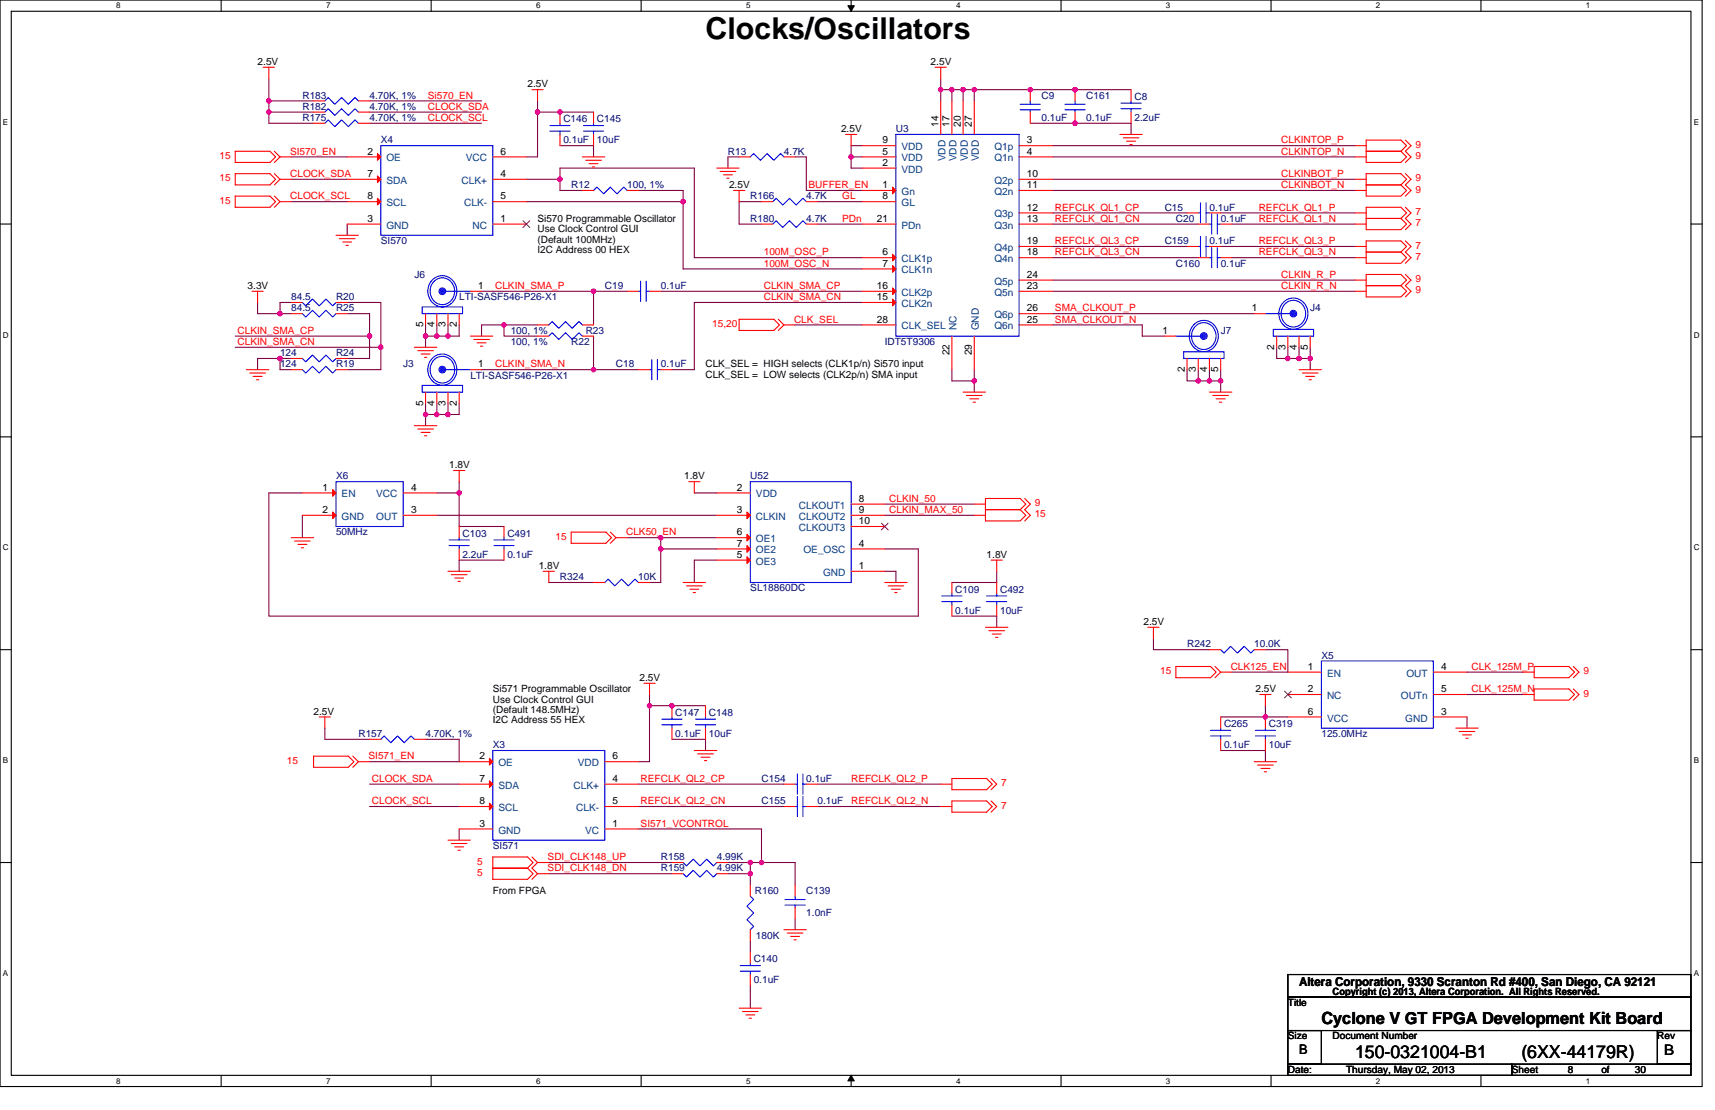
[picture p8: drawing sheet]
<svg xmlns="http://www.w3.org/2000/svg" width="432mm" height="279mm" viewBox="0 0 432 279" stroke-linecap="round" stroke-linejoin="round" font-family="sans-serif">
<path d="M0 0h428.6v273.5h-428.6zM2.8 2.8h422.9v267.9h-422.9z" fill="none" stroke="#000" stroke-width=".28"/>
<g fill="#fff">
<path d="M29.3 .3h1.1v2.3h-1.1z"/>
<path d="M29.3 271h1.1v2.2h-1.1z"/>
</g>
<path d="M55.7 0v2.8M55.7 270.7v2.8" fill="none" stroke="#000" stroke-width=".28"/>
<g fill="#fff">
<path d="M82.1 .3h1.1v2.3h-1.1z"/>
<path d="M82.1 271h1.1v2.2h-1.1z"/>
</g>
<path d="M108.6 0v2.8M108.6 270.7v2.8" fill="none" stroke="#000" stroke-width=".28"/>
<g fill="#fff">
<path d="M135 .3h1.1v2.3h-1.1z"/>
<path d="M135 271h1.1v2.2h-1.1z"/>
</g>
<path d="M161.4 0v2.8M161.4 270.7v2.8" fill="none" stroke="#000" stroke-width=".28"/>
<g fill="#fff">
<path d="M187.8 .3h1.2v2.3h-1.2z"/>
<path d="M187.8 271h1.2v2.2h-1.2z"/>
</g>
<path d="M214.3 0v2.8M214.3 270.7v2.8" fill="none" stroke="#000" stroke-width=".28"/>
<path d="M213.5 1.4h1.6l-.8 1.4zM214.3 270.7l.8 1.4h-1.6z" fill="#000" stroke="#000" stroke-width=".25"/>
<g fill="#fff">
<path d="M240.7 .3h1.1v2.3h-1.1z"/>
<path d="M240.7 271h1.1v2.2h-1.1z"/>
</g>
<path d="M267.1 0v2.8M267.1 270.7v2.8" fill="none" stroke="#000" stroke-width=".28"/>
<g fill="#fff">
<path d="M293.6 .3h1.1v2.3h-1.1z"/>
<path d="M293.6 271h1.1v2.2h-1.1z"/>
</g>
<path d="M320 0v2.8M320 270.7v2.8" fill="none" stroke="#000" stroke-width=".28"/>
<g fill="#fff">
<path d="M346.4 .3h1.2v2.3h-1.2z"/>
<path d="M346.4 271h1.2v2.2h-1.2z"/>
</g>
<path d="M372.9 0v2.8M372.9 270.7v2.8" fill="none" stroke="#000" stroke-width=".28"/>
<g fill="#fff">
<path d="M399.3 .3h1.1v2.3h-1.1z"/>
<path d="M399.3 271h1.1v2.2h-1.1z"/>
<path d="M.7 29.6h1.4v2.3h-1.4z"/>
<path d="M426.5 29.6h1.3v2.3h-1.3z"/>
<path d="M.7 83.2h1.5v2.2h-1.5z"/>
<path d="M426.5 83.2h1.4v2.2h-1.4z"/>
</g>
<path d="M0 56.4h2.8M425.7 56.4h2.9" fill="none" stroke="#000" stroke-width=".28"/>
<g fill="#fff">
<path d="M.7 136.7h1.5v2.3h-1.5z"/>
<path d="M426.5 136.7h1.4v2.3h-1.4z"/>
</g>
<path d="M0 110h2.8M425.7 110h2.9" fill="none" stroke="#000" stroke-width=".28"/>
<g fill="#fff">
<path d="M.7 190.3h1.4v2.3h-1.4z"/>
<path d="M426.5 190.3h1.3v2.3h-1.3z"/>
</g>
<path d="M0 163.5h2.8M425.7 163.5h2.9" fill="none" stroke="#000" stroke-width=".28"/>
<g fill="#fff">
<path d="M.7 243.9h1.4v2.2h-1.4z"/>
<path d="M426.4 243.9h1.4v2.2h-1.4z"/>
</g>
<path d="M0 217.1h2.8M425.7 217.1h2.9M324.3 245.3h101.4v5.7h-101.4zM324.3 251h101.4v8.4h-101.4zM324.3 259.4h8.4v8.5h-8.4zM417.3 259.4h8.4v8.5h-8.4zM324.3 267.9h56.3v2.8h-56.3zM380.6 267.9h45.1v2.8h-45.1z" fill="none" stroke="#000" stroke-width=".28"/>
<g fill="none" stroke="#800040" stroke-width=".28">
<path d="M67.7 19.7v5.7M236.9 19.7v2.9M67.7 28.2h11.3M67.7 25.4h11.3M67.7 28.2v2.8h11.3M67.7 25.4v2.8M73.3 39.5h14.1M93 28.2h28.2M93 31h28.2M93 25.4h28.2M135.3 28.2h14.1M135.3 28.2v11.3h-2.8"/>
<path d="M135.3 25.4v2.8M141 36.7h8.4v2.8M186.1 39.5h-2.8v2.8M200.2 39.5h2.8v8.4h14.1M214.3 39.5h2.8M214.3 39.5v2.8h2.8M217.1 36.7h-2.8v2.8M236.9 22.6h2.8M236.9 22.6v2.8M239.7 22.6v2.8M239.7 22.6h2.8v2.8M242.5 22.6h2.8v2.8"/>
<path d="M245.3 22.6h39.5M259.4 31h25.4v2.8M265 39.5h76.2M265 36.7h76.2M73.3 45.1h14.1M73.3 50.8h14.1M87.4 56.4v2.8M132.5 50.8h39.5M132.5 45.1h8.5M141 45.1v-2.8h33.8v22.6h42.3M141 45.1v2.8h5.6M160.7 47.9h11.3v2.9"/>
<path d="M172 50.8v16.9h45.1M191.7 50.8h-5.6v5.6h5.6M205.8 56.4h11.3M205.8 50.8h11.3M265 56.4h36.7M265 53.6h33.9M265 45.1h76.2M265 47.9h76.2M307.3 53.6h33.9M310.2 56.4h31M64.9 76.1v2.9h5.6M70.5 79h2.8"/>
<path d="M73.3 76.1h-2.8v2.9M87.4 76.1h8.5v11.3M87.4 79h5.6v5.6M121.2 73.3h28.2M149.4 73.3v8.5M149.4 73.3h8.5M166.4 73.3h50.7M217.1 76.1h-42.3v16.9h-5.6M265 64.9h36.7M265 79h50.8M265 62h33.9M265 73.3h76.2"/>
<path d="M265 70.5h76.2M307.3 62h33.9M310.2 64.9h31M59.2 87.4h36.7M59.2 84.6h33.8M70.5 90.2h2.8M70.5 90.2h-5.6v2.8M70.5 90.2v2.8h2.8M93 84.6v5.6h-5.6M95.9 87.4v5.6h-8.5M107.1 81.8v2.8M107.1 84.6v2.8"/>
<path d="M107.1 84.6h2.9M110 84.6h2.8M110 81.8v2.8M112.8 81.8v2.8M115.6 81.8v2.8h-2.8M121.2 93h28.2M126.9 81.8h-5.7v2.8M126.9 81.8h8.4M126.9 81.8v2.8h8.4M149.4 84.6v8.4M149.4 93h11.3M200.2 81.8h16.9"/>
<path d="M239.7 93v2.9h5.6M245.3 95.9v2.8M245.3 93v2.9M265 81.8h22.6v2.8h5.6M298.9 93v2.9h2.8M301.7 95.9h2.8M301.7 93v2.9M304.5 93v2.9M304.5 95.9h2.8M307.3 93v2.9M307.3 95.9v2.8M321.4 87.4v2.8h2.9"/>
<path d="M324.3 87.4v2.8h2.8M327.1 90.2h2.8M327.1 87.4v2.8M329.9 87.4v2.8M329.9 90.2v2.8M107.1 101.5v2.8M107.1 104.3v2.8M107.1 104.3h2.9M110 104.3h2.8M110 101.5v2.8M112.8 101.5v2.8M115.6 101.5v2.8h-2.8"/>
<path d="M76.1 129.7v5.6M76.1 124.1h-8.4v31h163.5v-16.9h-8.4M110 129.7h70.5M110 124.1h5.6M115.6 124.1v8.4h11.3M115.6 121.2v2.9M157.9 135.3h8.5M166.4 138.2h14.1M166.4 135.3h14.1M166.4 138.2v8.4h-2.9M166.4 135.3v2.9M174.8 124.1h5.7"/>
<path d="M222.8 129.7h22.5M222.8 126.9h22.5M126.9 141h-11.3v2.8M138.2 146.6h11.2M180.5 141h-5.7v5.6M222.8 143.8h2.8v2.8M239.7 155.1h11.3v2.8M251 143.8v2.8h-11.3M163.5 177.6h14.1M163.5 177.6v14.1h-2.8M163.5 174.8v2.8M290.4 160.7v2.8h14.1"/>
<path d="M318.6 177.6v2.9M318.6 163.5h5.7v5.7h-14.1M369.4 169.2h14.1M369.4 174.8h14.1M81.8 183.3v2.8h11.2M93 197.4h22.6M107.1 186.1h8.5v5.6h-22.6M160.7 197.4h36.7M169.2 186.1h8.4v2.8M205.8 197.4h31.1M307.3 180.5h11.3M307.3 188.9h11.3v2.8"/>
<path d="M318.6 180.5h5.7M369.4 180.5v2.8M93 203h22.6M115.6 208.7v2.8M138.2 217.1h31M138.2 219.9h31M160.7 208.7h31v8.4M160.7 203h36.7M183.3 217.1h5.6M183.3 219.9h5.6M188.9 217.1h2.8M188.9 217.1v5.7"/>
<path d="M191.7 217.1h8.5v5.7M205.8 203h31.1M188.9 236.9v2.8M200.2 231.2v2.8M188.9 248.1v5.7"/>
</g>
<g fill="#f0f" stroke="#f0f" stroke-width=".28">
<circle cx="110" cy="84.6" r=".55"/>
<circle cx="107.1" cy="84.6" r=".55"/>
<circle cx="112.8" cy="84.6" r=".55"/>
<circle cx="110" cy="104.3" r=".55"/>
<circle cx="107.1" cy="104.3" r=".55"/>
<circle cx="112.8" cy="104.3" r=".55"/>
<circle cx="135.3" cy="28.2" r=".55"/>
<circle cx="126.9" cy="81.8" r=".55"/>
<circle cx="149.4" cy="93" r=".55"/>
<circle cx="95.9" cy="87.4" r=".56"/>
<circle cx="93" cy="84.6" r=".55"/>
<circle cx="70.5" cy="90.2" r=".55"/>
<circle cx="70.5" cy="78.9" r=".55"/>
<circle cx="149.4" cy="73.3" r=".56"/>
<circle cx="141" cy="45.1" r=".56"/>
<circle cx="141" cy="28.2" r=".55"/>
<circle cx="67.7" cy="28.2" r=".55"/>
<circle cx="270.7" cy="22.6" r=".56"/>
<circle cx="259.4" cy="22.6" r=".55"/>
<circle cx="239.6" cy="22.6" r=".55"/>
<circle cx="270.7" cy="31" r=".57"/>
<circle cx="245.3" cy="22.6" r=".55"/>
<circle cx="242.5" cy="22.6" r=".56"/>
<circle cx="236.8" cy="22.6" r=".55"/>
<circle cx="214.3" cy="39.5" r=".56"/>
<circle cx="245.3" cy="95.9" r=".55"/>
<circle cx="172" cy="50.8" r=".56"/>
<circle cx="67.7" cy="25.4" r=".55"/>
<circle cx="169.2" cy="177.6" r=".55"/>
<circle cx="163.5" cy="177.6" r=".55"/>
<circle cx="188.9" cy="219.9" r=".55"/>
<circle cx="188.9" cy="217.1" r=".55"/>
<circle cx="191.7" cy="217.1" r=".55"/>
<circle cx="166.3" cy="138.2" r=".55"/>
<circle cx="115.6" cy="124.1" r=".56"/>
<circle cx="166.3" cy="135.3" r=".55"/>
<circle cx="318.6" cy="180.4" r=".55"/>
<circle cx="324.2" cy="90.2" r=".55"/>
<circle cx="327.1" cy="90.2" r=".56"/>
<circle cx="329.9" cy="90.2" r=".55"/>
<circle cx="307.3" cy="95.9" r=".55"/>
<circle cx="304.5" cy="95.9" r=".55"/>
<circle cx="301.7" cy="95.9" r=".55"/>
</g>
<g fill="none" stroke="#f00" stroke-width=".28">
<path d="M66.3 16.9h2.8M67.7 16.9v2.8M235.4 16.9h2.9M236.9 16.9v2.8M59.2 38.1h8.8l1.4 1.4-1.4 1.4h-8.8zM69.1 38.1l1.4 1.4M70.5 39.5l-1.4 1.4M70.5 39.5h2.8M79 25.4h2.8M79 28.2h2.8M79 31h2.8M87.4 39.5h8.5"/>
<path d="M90.2 25.4h2.8M90.2 28.2h2.8M90.2 31h2.8M124.1 39.5h8.4M133.9 22.6h2.9M135.3 22.6v2.8M141 28.2v2.8M141 33.8v2.9M146.6 39.5h5.7M149.4 28.2v2.8M149.4 33.8v2.9M186.1 39.5h2.8"/>
<path d="M197.4 39.5h2.8M212.9 33.8h2.8M214.3 33.8v2.9M217.1 39.5h8.5M217.1 36.7h8.5M236.9 25.4v8.4M239.7 25.4v8.4M242.5 25.4v8.4M245.3 25.4v8.4M256.6 39.5h8.4M256.6 36.7h8.4M259.4 28.2v2.8"/>
<path d="M259.4 22.6v2.8M270.7 28.2v2.8M270.7 22.6v2.8M282 33.8h5.6M282.8 34.7h3.9M283.7 35.5h2.2M284.5 36.4h.6M284.8 22.6v2.8M284.8 28.2v2.8M341.2 36.7h2.8M341.2 39.5h2.8M344 35.3h8.7l1.4 1.4-1.4 1.4h-8.7z"/>
<path d="M344 38.1h8.7l1.4 1.4-1.4 1.4h-8.7zM353.8 35.3l1.5 1.4-1.5 1.4 1.5 1.4-1.5 1.4M59.2 49.4h8.8l1.4 1.4-1.4 1.4h-8.8zM59.2 43.7h8.8l1.4 1.4-1.4 1.4h-8.8zM69.1 49.4l1.4 1.4M69.1 43.7l1.4 1.4M70.5 50.8l-1.4 1.4M70.5 45.1l-1.4 1.4M70.5 50.8h2.8M70.5 45.1h2.8M84.6 59.2h5.6M87.4 56.4h8.5"/>
<path d="M87.4 45.1h8.5M87.4 50.8h8.5M124.1 56.4h8.4M124.1 45.1h8.4M124.1 50.8h8.4M146.6 47.9h2.8M147.5 40.3h3.9M148.3 41.2h2.3M149.2 42h.5M157.9 47.9h2.8M180.5 42.3h5.6M181.3 43.2h4"/>
<path d="M182.2 44h2.2M183 44.9h.6M184.7 47.9h2.8M186.1 47.9v2.9M191.7 56.4h2.9M191.7 50.8h2.9M203 56.4h2.8M203 50.8h2.8M217.1 50.8h8.5M217.1 56.4h8.5M217.1 47.9h8.5M217.1 42.3h8.5"/>
<path d="M256.6 56.4h8.4M256.6 53.6h8.4M256.6 47.9h8.4M256.6 45.1h8.4M298.9 53.6h2.8M301.7 56.4h2.8M304.5 53.6h2.8M307.3 56.4h2.9M341.2 53.6h2.8M341.2 56.4h2.8M341.2 45.1h2.8M341.2 47.9h2.8"/>
<path d="M344 52.2h8.7l1.4 1.4-1.4 1.4h-8.7zM344 55h8.7l1.4 1.4-1.4 1.4h-8.7zM344 43.7h8.7l1.4 1.4-1.4 1.4h-8.7zM344 46.5h8.7l1.4 1.4-1.4 1.5h-8.7zM353.8 52.2l1.5 1.4-1.5 1.4 1.5 1.4-1.5 1.4M353.8 43.7l1.5 1.4-1.5 1.4 1.5 1.4-1.5 1.5M63.5 73.3h2.8M64.9 73.3v2.8M73.3 76.1h2.8M73.3 79h2.8M84.6 76.1h2.8M84.6 79h2.8"/>
<path d="M85.4 60.1h4M86.3 60.9h2.2M87.1 61.8h.6M107.1 79v2.8M110 79v2.8M112.8 79v2.8M115.6 79v2.8M118.4 73.3h2.8M157.9 73.3h2.8M163.5 73.3h2.9M217.1 64.9h8.5M217.1 67.7h8.5"/>
<path d="M217.1 73.3h8.5M217.1 76.1h8.5M256.6 64.9h8.4M256.6 62h8.4M256.6 79h8.4M256.6 73.3h8.4M256.6 70.5h8.4M298.9 62h2.8M301.7 64.9h2.8M304.5 62h2.8M307.3 64.9h2.9M315.8 79h2.8"/>
<path d="M341.2 62h2.8M341.2 64.9h2.8M341.2 70.5h2.8M341.2 73.3h2.8M344 60.6h8.7l1.4 1.4-1.4 1.5h-8.7zM344 63.5h8.7l1.4 1.4-1.4 1.4h-8.7zM344 69.1h8.7l1.4 1.4-1.4 1.4h-8.7zM344 71.9h8.7l1.4 1.4-1.4 1.4h-8.7zM353.8 60.6l1.5 1.4-1.5 1.5 1.5 1.4-1.5 1.4M353.8 69.1l1.5 1.4-1.5 1.4 1.5 1.4-1.5 1.4M62 93h5.7M62.9 93.9h3.9"/>
<path d="M63.7 94.7h2.3M64.6 95.6h.6M73.3 90.2h2.8M73.3 93h2.8M84.6 90.2h2.8M84.6 93h2.8M104.3 87.4h5.7M105.2 88.3h3.9M106 89.1h2.3M106.9 90h.5M107.1 98.7v2.8M110 98.7v2.8"/>
<path d="M112.8 98.7v2.8M115.6 98.7v2.8M118.4 84.6h5.7M118.4 93h2.8M119.3 85.4h3.9M120.1 86.3h2.3M121 87.1h.5M135.3 84.6h2.9M135.3 81.8h2.9M146.6 84.6h2.8M146.6 81.8h2.8M160.7 93h2.8"/>
<path d="M166.4 93h2.8M186.1 80.4h8.7l1.5 1.4-1.5 1.4h-8.7zM196 80.4l1.4 1.4M197.4 81.8h2.8M197.4 81.8l-1.4 1.4M217.1 81.8h8.5M239.7 84.6v8.4M242.5 98.7h5.6M243.3 99.5h4M245.3 84.6v8.4M256.6 81.8h8.4M293.2 84.6h2.9"/>
<path d="M298.9 90.2v2.8M301.7 90.2v2.8M304.5 90.2v2.8M304.5 98.7h5.7M305.4 99.5h3.9M307.3 90.2v2.8M321.4 84.6v2.8M324.3 84.6v2.8M327.1 84.6v2.8M327.1 93h5.6M327.9 93.9h4M328.8 94.7h2.2"/>
<path d="M329.6 95.6h.6M329.9 84.6v2.8M104.3 107.1h5.7M105.2 108h3.9M106 108.8h2.3M106.9 109.7h.5M114.2 118.4h2.8M115.6 118.4v2.8M244.2 100.4h2.2M245 101.2h.6M306.2 100.4h2.3M307 101.2h.6"/>
<path d="M73.3 135.3h5.7M74.2 136.2h3.9M75 137h2.3M75.9 137.9h.5M76.1 129.7h8.5M76.1 124.1h8.5M101.5 124.1h8.5M101.5 129.7h8.5M115.6 132.5v2.8M115.6 138.2v2.8M126.9 132.5v2.8M126.9 138.2v2.8"/>
<path d="M143.8 133.9h8.7l1.5 1.4-1.5 1.5h-8.7zM153.7 133.9l1.4 1.4M155.1 135.3l-1.4 1.5M155.1 135.3h2.8M173.4 121.2h2.8M174.8 121.2v2.9M180.5 129.7h8.4M180.5 124.1h8.4M180.5 135.3h8.4M180.5 138.2h8.4M214.3 126.9h8.5M214.3 129.7h8.5"/>
<path d="M214.3 132.5h8.5M214.3 138.2h8.5M245.3 126.9h2.8M245.3 129.7h2.8M248.1 125.5h8.8l1.4 1.4-1.4 1.4h-8.8zM248.1 128.3h8.8l1.4 1.4-1.4 1.4h-8.8zM258 125.5l1.4 1.4-1.4 1.4 1.4 1.4-1.4 1.4M112.8 143.8h5.6M113.6 144.7h4M114.5 145.5h2.2M115.3 146.3h.6M136.8 143.8h2.8"/>
<path d="M138.2 143.8v2.8M149.4 146.6h2.9M160.7 146.6h2.8M172 146.6h5.6M172.8 147.5h4M173.7 148.3h2.2M174.5 149.2h.6M180.5 141h8.4M214.3 143.8h8.5M222.8 146.6h5.6M223.6 147.5h3.9M224.5 148.3h2.2"/>
<path d="M225.3 149.2h.5M239.7 146.6v2.8M239.7 152.3v2.8M248.1 157.9h5.7M249 158.7h3.9M249.5 141h2.8M249.8 159.6h2.3M251 141v2.8M251 146.6v2.8M251 152.3v2.8M289 157.9h2.8M290.4 157.9v2.8"/>
<path d="M162.1 172h2.9M163.5 172v2.8M169.2 177.6v2.9M177.6 177.6v2.9M250.7 160.4h.5M296.1 167.8h8.7l1.4 1.4-1.4 1.4h-8.7zM304.5 163.5h2.8M305.9 167.8l1.4 1.4M307.3 169.2h2.9M307.3 169.2l-1.4 1.4M315.8 163.5h2.8M317.2 174.8h2.8"/>
<path d="M318.6 174.8v2.8M324.3 169.2h8.4M324.3 174.8h8.4M360.9 169.2h8.5M360.9 174.8h8.5M383.5 169.2h2.8M383.5 174.8h2.8M386.3 167.8h8.7l1.4 1.4-1.4 1.4h-8.7zM386.3 173.4h8.7l1.4 1.4-1.4 1.4h-8.7zM396.1 167.8l1.5 1.4-1.5 1.4M396.1 173.4l1.5 1.4-1.5 1.4M79 190.3h8.7l1.4 1.4-1.4 1.4h-8.7z"/>
<path d="M80.4 180.5h2.8M81.8 180.5v2.8M88.8 190.3l1.4 1.4M90.2 191.7h2.8M90.2 191.7l-1.4 1.4M93 186.1h2.9M104.3 186.1h2.8M115.6 191.7h8.5M115.6 197.4h8.5M152.3 197.4h8.4M152.3 191.7h8.4M169.2 183.3v2.8"/>
<path d="M174.8 188.9h5.7M175.7 189.8h3.9M176.5 190.6h2.3M177.4 191.5h.5M177.6 183.3v2.8M197.4 197.4h2.8M203 197.4h2.8M236.9 197.4h2.8M239.7 196h8.7l1.4 1.4-1.4 1.4h-8.7zM249.5 196l1.5 1.4-1.5 1.4M307.3 180.5v2.8M307.3 186.1v2.8"/>
<path d="M315.8 191.7h5.6M316.6 192.6h4M317.5 193.4h2.2M318.3 194.3h.6M318.6 180.5v2.8M318.6 186.1v2.8M324.3 180.5h8.4M360.9 180.5h8.5M366.5 183.3h5.7M367.4 184.1h3.9M368.2 185h2.3M369.1 185.8h.5"/>
<path d="M112.8 211.5h5.6M113.6 212.3h4M114.5 213.2h2.2M115.3 214h.6M115.6 208.7h8.5M115.6 203h8.5M124.1 218.5h8.7M124.1 218.5v2.8h8.7l1.4-1.4-1.4-1.4M124.1 218.5v-2.8h8.7l1.4 1.4-1.4 1.4M133.9 215.7l1.4 1.4M135.3 217.1l-1.4 1.4 1.4 1.4M135.3 219.9l-1.4 1.4"/>
<path d="M135.3 219.9h2.9M135.3 217.1h2.9M152.3 208.7h8.4M152.3 203h8.4M169.2 219.9h2.8M169.2 217.1h2.8M180.5 219.9h2.8M180.5 217.1h2.8M197.4 203h2.8M203 203h2.8M236.9 203h2.8M239.7 201.6h8.7l1.4 1.4-1.4 1.4h-8.7z"/>
<path d="M249.5 201.6l1.5 1.4-1.5 1.4M188.9 239.7v2.8M188.9 222.8v2.8M188.9 234v2.9M197.4 234h5.6M198.2 234.9h4M199.1 235.7h2.2M199.9 236.6h.6M200.2 228.4v2.8M200.2 222.8v2.8M186.1 253.8h5.6M186.9 254.6h4"/>
<path d="M187.8 255.5h2.2M188.6 256.3h.6M188.9 245.3v2.8"/>
</g>
<g fill="none" stroke="#00f" stroke-width=".28">
<path d="M81.8 25.4l.8-.8 1.7 1.6 1.7-1.6 1.7 1.6 1.7-1.6 .8 .8M81.8 28.2l.8-.8 1.7 1.7 1.7-1.7 1.7 1.7 1.7-1.7 .8 .8M81.8 31l.8-.8 1.7 1.7 1.7-1.7 1.7 1.7 1.7-1.7 .8 .8M95.9 36.7h28.2v22.5h-28.2zM138.5 33h5M138.5 31.6h5M141 31v.6M141 33v.8M146.9 33h5.1M146.9 31.6h5.1M149.4 31v.6M149.4 33v.8"/>
<path d="M188.9 39.5l.9-.8 1.7 1.6 1.6-1.6 1.7 1.6 1.7-1.6 .9 .8M225.6 33.8h31v50.8h-31zM225.6 33.8h31M256.9 26.2h5M256.9 27.6h5M259.4 27.6v.6M259.4 25.4v.8M268.1 26.2h5.1M268.1 27.6h5.1M270.7 27.6v.6M270.7 25.4v.8M282.2 27.4h5.1"/>
<path d="M282.2 26h5.1M284.8 25.4v.6M284.8 27.4v.8M149.4 47.9l.9-.8 1.7 1.7 1.7-1.7 1.7 1.7 1.7-1.7 .8 .8M194.6 56.4l.8-.8 1.7 1.7 1.7-1.7 1.7 1.7 1.7-1.7 .8 .8M194.6 50.8l.8-.9 1.7 1.7 1.7-1.7 1.7 1.7 1.7-1.7 .8 .9M301.7 53.6h.6M302.3 51.1v5M302.3 59.5v5.1M303.7 53.6h.8M303.7 51.1v5M303.7 59.5v5.1"/>
<path d="M304.5 56.4h.6M305.1 53.9v5M306.5 56.4h.8M306.5 53.9v5M76.1 76.1l.9 .9 1.7-1.7 1.7 1.7 1.7-1.7 1.7 1.7 .8-.9M76.1 79l.9 .8 1.7-1.7 1.7 1.7 1.7-1.7 1.7 1.7 .8-.8M106.3 77.3h10.2v1.7h-10.2zM108.8 70.5a3.7 3.7 0 0 1 4.8-.3 3.7 3.7 0 0 1 1.1 4.6 3.6 3.6 0 0 1-4.1 2.3 3.6 3.6 0 0 1-2.9-3.8 4.1 4.1 0 0 1 1.1-2.8zM109.2 70.9a3.2 3.2 0 0 1 4.1-.3 3.2 3.2 0 0 1 .9 4 3.1 3.1 0 0 1-3.5 2 3.1 3.1 0 0 1-2.4-3.3 3.5 3.5 0 0 1 .9-2.4zM111.4 73.3h7M160.7 73.3h.6M161.3 70.8v5.1"/>
<path d="M162.7 73.3h.8M162.7 70.8v5.1M301.7 62h.6M303.7 62h.8M304.5 64.9h.6M305.1 62.3v5.1M306.5 64.9h.8M306.5 62.3v5.1M318.6 79h7M323.1 76.2a3.7 3.7 0 0 1 4.8-.4 3.7 3.7 0 0 1 1.1 4.7 3.7 3.7 0 0 1-4.6 2.2 3.7 3.7 0 0 1-2.3-4.5l.2-.8zM323.5 76.6a3.2 3.2 0 0 1 4-.3 3.2 3.2 0 0 1 1 4 3.1 3.1 0 0 1-3.6 1.9 3.1 3.1 0 0 1-2.3-3.2 3.5 3.5 0 0 1 .9-2.4zM76.1 90.2l.9 .9 1.7-1.7 1.7 1.7 1.7-1.7 1.7 1.7 .8-.9"/>
<path d="M76.1 93l.9 .9 1.7-1.7 1.7 1.7 1.7-1.7 1.7 1.7 .8-.9M106.3 97h10.2v1.7h-10.2zM108.8 90.3a3.7 3.7 0 0 1 4.8-.4 3.7 3.7 0 0 1 1.1 4.7 3.6 3.6 0 0 1-4.1 2.3 3.6 3.6 0 0 1-2.9-3.9 4.1 4.1 0 0 1 1.1-2.7zM109.2 90.7a3.2 3.2 0 0 1 4.1-.3 3.2 3.2 0 0 1 .9 4 3.1 3.1 0 0 1-3.5 1.9 3.1 3.1 0 0 1-2.4-3.3 3.5 3.5 0 0 1 .9-2.3zM111.4 93h7M138.2 84.6l.8-.8 1.7 1.6 1.7-1.6 1.7 1.6 1.7-1.6 .8 .8M138.2 81.8l.8-.9 1.7 1.7 1.7-1.7 1.7 1.7 1.7-1.7 .8 .9M163.5 93h.6M164.1 90.5v5.1M165.5 90.5v5.1M165.5 93h.9M296.1 84.6h7"/>
<path d="M298 88.5h10.2v1.7h-10.2zM300.5 81.8a3.7 3.7 0 0 1 4.8-.4 3.7 3.7 0 0 1 1.2 4.7 3.6 3.6 0 0 1-4.2 2.3 3.6 3.6 0 0 1-2.9-3.8 4.1 4.1 0 0 1 1.1-2.8zM300.9 82.2a3.2 3.2 0 0 1 4.1-.3 3.2 3.2 0 0 1 .9 4 3.1 3.1 0 0 1-3.5 2 3.1 3.1 0 0 1-2.4-3.3 3.5 3.5 0 0 1 .9-2.4zM320.6 82.9h10.1v1.7h-10.1zM84.6 121.2h16.9v11.3h-16.9zM113.1 137.3h5.1M113.1 135.9h5.1M115.6 135.3v.6M115.6 137.3v.9M124.4 137.3h5M124.4 135.9h5M126.9 135.3v.6"/>
<path d="M126.9 137.3v.9M188.9 121.2h25.4v25.4h-25.4zM152.3 146.6l.8-.8 1.7 1.7 1.7-1.7 1.7 1.7 1.7-1.7 .8 .8M237.1 151.4h5.1M237.1 150h5.1M239.7 149.4v.6M239.7 151.4v.9M248.4 151.4h5.1M248.4 150h5.1M251 149.4v.6M251 151.4v.9M307.3 163.5l.9 .9 1.7-1.7 1.7 1.7 1.6-1.7 1.7 1.7 .9-.9"/>
<path d="M332.7 166.4h28.2v16.9h-28.2zM95.9 186.1l.8-.8 1.7 1.6 1.7-1.6 1.7 1.6 1.7-1.6 .8 .8M124.1 188.9h28.2v22.6h-28.2zM166.6 182.4h5.1M166.6 181h5.1M169.2 180.5v.5M169.2 182.4v.9M175.1 182.4h5.1M175.1 181h5.1M177.6 180.5v.5M177.6 182.4v.9M200.2 197.4h.6"/>
<path d="M200.8 194.8v5.1M202.2 197.4h.8M202.2 194.8v5.1M304.8 185.3h5.1M304.8 183.8h5.1M307.3 183.3v.5M307.3 185.3v.8M316.1 185.3h5M316.1 183.8h5M318.6 183.3v.5M318.6 185.3v.8M172 219.9l.8 .9 1.7-1.7 1.7 1.7 1.7-1.7 1.7 1.7 .9-.9"/>
<path d="M172 217.1l.8 .9 1.7-1.7 1.7 1.7 1.7-1.7 1.7 1.7 .9-.9M200.2 203h.6M200.8 200.5v5M202.2 203h.8M202.2 200.5v5M188.9 225.6l.9 .8-1.7 1.7 1.7 1.7-1.7 1.7 1.7 1.7-.9 .8M197.7 226.4h5M197.7 227.8h5M200.2 227.8v.6M200.2 225.6v.8M186.4 244.5h5.1M186.4 243.1h5.1"/>
<path d="M188.9 242.5v.6M188.9 244.5v.8"/>
<circle cx="111.4" cy="73.3" r=".84"/>
<circle cx="111.4" cy="73.3" r=".56"/>
<circle cx="111.4" cy="73.3" r=".27"/>
<circle cx="325.6" cy="78.9" r=".84"/>
<circle cx="325.6" cy="78.9" r=".28"/>
<circle cx="325.6" cy="78.9" r=".55"/>
<circle cx="111.4" cy="93" r=".84"/>
<circle cx="111.4" cy="93" r=".28"/>
<circle cx="111.4" cy="93" r=".55"/>
<circle cx="303.1" cy="84.6" r=".28"/>
<circle cx="303.1" cy="84.6" r=".55"/>
<circle cx="303.1" cy="84.6" r=".84"/>
</g>
<g fill="#f00" stroke="#f00" stroke-width=".28">
<path d="M95 38.7l.9 .8-.9 .8z"/>
<path d="M95 44.3l.9 .8-.9 .9z"/>
<path d="M95 49.9l.9 .9-.9 .8z"/>
<path d="M188.1 128.9l.8 .8-.8 .9z"/>
<path d="M188.1 134.5l.8 .8-.8 .9z"/>
<path d="M188.1 137.3l.8 .9-.8 .8z"/>
<path d="M188.1 140.1l.8 .9-.8 .8z"/>
<path d="M83.8 128.9l.8 .8-.8 .9z"/>
<path d="M83.8 123.2l.8 .9-.8 .8z"/>
<path d="M123.2 190.9l.9 .8-.9 .9z"/>
<path d="M123.2 196.5l.9 .9-.9 .8z"/>
<path d="M123.2 202.2l.9 .8-.9 .9z"/>
<path d="M224.7 64l.9 .9-.9 .8z"/>
<path d="M224.7 66.8l.9 .9-.9 .8z"/>
<path d="M224.7 72.5l.9 .8-.9 .9z"/>
<path d="M224.7 75.3l.9 .8-.9 .9z"/>
<path d="M224.7 47.1l.9 .8-.9 .9z"/>
</g>
<path d="M131.7 55.6l1.7 1.7M133.4 55.6l-1.7 1.7M221.9 131.7l1.7 1.7M223.6 131.7l-1.7 1.7M323.4 174l1.7 1.7M325.1 174l-1.7 1.7" fill="none" stroke="#804000" stroke-width=".25"/>
<text font-size="7.6" x="177.6" y="9.7">Clocks/Oscillators</text>
<g font-size="4.5">
<text x="341.2" y="266.3">150-0321004-B1</text>
<text x="383.1" y="266.3">(6XX-44179R)</text>
</g>
<text font-size="4.2" x="332.7" y="257.7">Cyclone V GT FPGA Development Kit Board</text>
<text font-size="3.7" x="419" y="265.5">B</text>
<text font-size="3.4" x="327.1" y="265.2">B</text>
<text font-size="3.1" x="327.1" y="248.2">Altera Corporation, 9330 Scranton Rd #400, San Diego, CA 92121</text>
<g font-size="2.5">
<text x="64.9" y="16.4">2.5V</text>
<text x="234.3" y="16.4">2.5V</text>
<text x="132.8" y="22">2.5V</text>
<text x="211.8" y="33.3">2.5V</text>
<text x="236.3" y="31.9" transform="rotate(-90 236.3 31.9)">14</text>
<text x="239.1" y="31.9" transform="rotate(-90 239.1 31.9)">17</text>
<text x="241.9" y="31.9" transform="rotate(-90 241.9 31.9)">20</text>
<text x="244.7" y="31.9" transform="rotate(-90 244.7 31.9)">27</text>
<text x="92.5" y="38.9">2</text>
<text x="126" y="38.9">6</text>
<text x="222.2" y="38.9">5</text>
<text x="222.2" y="36.1">9</text>
<text x="222.2" y="41.7">2</text>
<text x="258.6" y="38.9">4</text>
<text x="258.6" y="36.1">3</text>
<text x="92.5" y="44.5">7</text>
<text x="126" y="44.5">4</text>
<text x="183.6" y="47.4">2.5V</text>
<text x="222.2" y="47.3">1</text>
<text x="258.6" y="47.3">11</text>
<text x="258.6" y="44.5">10</text>
<text x="92.5" y="50.2">8</text>
<text x="126" y="50.2">5</text>
<text x="222.2" y="50.2">8</text>
<text x="258.6" y="53">12</text>
<text x="92.5" y="55.8">3</text>
<text x="126" y="55.8">1</text>
<text x="135.3" y="55.8">Si570 Programmable Oscillator</text>
<text x="135.3" y="58.4">Use Clock Control GUI</text>
<text x="220.8" y="55.8">21</text>
<text x="258.6" y="55.8">13</text>
<text x="135.3" y="61">(Default 100MHz)</text>
<text x="135.3" y="63.6">I2C Address 00 HEX</text>
<text x="222.2" y="64.3">6</text>
<text x="258.6" y="64.3">18</text>
<text x="258.6" y="61.4">19</text>
<text x="222.2" y="67.1">7</text>
<text x="258.6" y="69.9">24</text>
<text x="62.3" y="72.7">3.3V</text>
<text x="120.4" y="72.7">1</text>
<text x="220.8" y="72.7">16</text>
<text x="220.8" y="75.5">15</text>
<text x="258.6" y="72.7">23</text>
<text x="106.6" y="82.3" transform="rotate(-90 106.6 82.3)">5</text>
<text x="109.4" y="82.3" transform="rotate(-90 109.4 82.3)">4</text>
<text x="112.2" y="82.3" transform="rotate(-90 112.2 82.3)">3</text>
<text x="115" y="82.3" transform="rotate(-90 115 82.3)">2</text>
<text x="220.8" y="81.2">28</text>
<text x="258.6" y="78.4">26</text>
<text x="258.6" y="81.2">25</text>
<text x="315.2" y="78.4">1</text>
<text x="239.1" y="89.4" transform="rotate(-90 239.1 89.4)">22</text>
<text x="244.7" y="89.4" transform="rotate(-90 244.7 89.4)">29</text>
<text x="292.7" y="84">1</text>
<text x="320.8" y="88" transform="rotate(-90 320.8 88)">2</text>
<text x="323.7" y="88" transform="rotate(-90 323.7 88)">3</text>
<text x="326.5" y="88" transform="rotate(-90 326.5 88)">4</text>
<text x="329.3" y="88" transform="rotate(-90 329.3 88)">5</text>
<text x="120.4" y="92.5">1</text>
<text x="177.6" y="92.5">CLK_SEL = HIGH selects (CLK1p/n) Si570 input</text>
<text x="177.6" y="95.1">CLK_SEL = LOW selects (CLK2p/n) SMA input</text>
<text x="298.3" y="93.6" transform="rotate(-90 298.3 93.6)">2</text>
<text x="301.1" y="93.6" transform="rotate(-90 301.1 93.6)">3</text>
<text x="303.9" y="93.6" transform="rotate(-90 303.9 93.6)">4</text>
<text x="306.7" y="93.6" transform="rotate(-90 306.7 93.6)">5</text>
<text x="106.6" y="102.1" transform="rotate(-90 106.6 102.1)">5</text>
<text x="109.4" y="102.1" transform="rotate(-90 109.4 102.1)">4</text>
<text x="112.2" y="102.1" transform="rotate(-90 112.2 102.1)">3</text>
<text x="115" y="102.1" transform="rotate(-90 115 102.1)">2</text>
<text x="113.1" y="117.9">1.8V</text>
<text x="81.2" y="123.5">1</text>
<text x="103.5" y="123.5">4</text>
<text x="172.3" y="120.7">1.8V</text>
<text x="185.5" y="123.5">2</text>
<text x="81.2" y="129.1">2</text>
<text x="103.5" y="129.1">3</text>
<text x="185.5" y="129.1">3</text>
<text x="216.3" y="126.3">8</text>
<text x="216.3" y="129.1">9</text>
<text x="216.3" y="131.9">10</text>
<text x="185.5" y="134.7">6</text>
<text x="185.5" y="137.6">7</text>
<text x="216.3" y="137.6">4</text>
<text x="135.6" y="143.2">1.8V</text>
<text x="185.5" y="140.4">5</text>
<text x="216.3" y="143.2">1</text>
<text x="248.4" y="140.4">1.8V</text>
<text x="287.9" y="157.3">2.5V</text>
<text x="161" y="171.4">2.5V</text>
<text x="329.3" y="168.6">1</text>
<text x="362.9" y="168.6">4</text>
<text x="79" y="179.9">2.5V</text>
<text x="124.1" y="174.2">Si571 Programmable Oscillator</text>
<text x="124.1" y="176.8">Use Clock Control GUI</text>
<text x="124.1" y="179.5">(Default 148.5MHz)</text>
<text x="316.1" y="174.2">2.5V</text>
<text x="329.3" y="174.2">2</text>
<text x="329.3" y="179.9">6</text>
<text x="362.9" y="179.9">3</text>
<text x="362.9" y="174.2">5</text>
<text x="124.1" y="182.1">I2C Address 55 HEX</text>
<text x="120.7" y="191.1">2</text>
<text x="154.2" y="191.1">6</text>
<text x="120.7" y="196.8">7</text>
<text x="154.2" y="196.8">4</text>
<text x="120.7" y="202.4">8</text>
<text x="154.2" y="202.4">5</text>
<text x="120.7" y="208.1">3</text>
<text x="154.2" y="208.1">1</text>
<text x="124.1" y="225">From FPGA</text>
<text x="335.5" y="250.4">Copyright (c) 2013, Altera Corporation. All Rights Reserved.</text>
<text x="324.3" y="253.2">Title</text>
<text x="324.3" y="261.6">Size</text>
<text x="335.5" y="261.6">Document Number</text>
<text x="417.3" y="261.6">Rev</text>
<text x="324.3" y="270.1">Date:</text>
<text x="338.9" y="270.1">Thursday, May 02, 2013</text>
<text x="380.6" y="270.1">Sheet</text>
<text x="394.7" y="270.1">8</text>
<text x="403.2" y="270.1">of</text>
<text x="411.6" y="270.1">30</text>
</g>
<g font-size="2.5" fill="#000080">
<text x="76.1" y="24.8">R183</text>
<text x="76.1" y="27.6">R182</text>
<text x="93" y="24.8">4.70K, 1%</text>
<text x="93" y="27.6">4.70K, 1%</text>
<text x="262.2" y="24.8">C9</text>
<text x="273.5" y="24.8">C161</text>
<text x="285.6" y="25.1">C8</text>
<text x="76.1" y="30.5">R175</text>
<text x="93" y="30.5">4.70K, 1%</text>
<text x="141.8" y="30.7">C146</text>
<text x="150.3" y="30.7">C145</text>
<text x="225.6" y="33.3">U3</text>
<text x="262.2" y="30.5">0.1uF</text>
<text x="273.5" y="30.5">0.1uF</text>
<text x="285.6" y="30.5">2.2uF</text>
<text x="95.9" y="36.1">X4</text>
<text x="141.8" y="36.1">0.1uF</text>
<text x="150.3" y="36.1">10uF</text>
<text x="183.3" y="38.9">R13</text>
<text x="197.4" y="38.9">4.7K</text>
<text x="143.8" y="47.4">R12</text>
<text x="157.9" y="47.4">100, 1%</text>
<text x="188.9" y="50.2">R166</text>
<text x="203" y="50.2">4.7K</text>
<text x="293.2" y="53">C15</text>
<text x="304.5" y="53">0.1uF</text>
<text x="188.9" y="55.8">R180</text>
<text x="203" y="55.8">4.7K</text>
<text x="296.1" y="55.8">C20</text>
<text x="307.3" y="55.8">0.1uF</text>
<text x="95.9" y="61.5">SI570</text>
<text x="293.2" y="61.5">C159</text>
<text x="304.5" y="61.5">0.1uF</text>
<text x="104.3" y="69.9">J6</text>
<text x="296.1" y="67.1">C160</text>
<text x="307.3" y="67.1">0.1uF</text>
<text x="73.3" y="75.6">84.5</text>
<text x="84.6" y="75.6">R20</text>
<text x="115.6" y="75.6">LTI-SASF546-P26-X1</text>
<text x="152.3" y="72.7">C19</text>
<text x="166.4" y="72.7">0.1uF</text>
<text x="73.3" y="78.4">84.5</text>
<text x="84.6" y="78.4">R25</text>
<text x="329.9" y="78.4">J4</text>
<text x="70.5" y="89.7">124</text>
<text x="84.6" y="89.7">R24</text>
<text x="128.6" y="86.8">100, 1%</text>
<text x="128.6" y="84">100, 1%</text>
<text x="143.8" y="86.8">R22</text>
<text x="147.5" y="84">R23</text>
<text x="222.8" y="86.8">IDT5T9306</text>
<text x="307.3" y="84">J7</text>
<text x="70.5" y="92.5">124</text>
<text x="84.6" y="92.5">R19</text>
<text x="101.5" y="92.5">J3</text>
<text x="118.4" y="95.3">LTI-SASF546-P26-X1</text>
<text x="155.1" y="92.5">C18</text>
<text x="166.4" y="92.5">0.1uF</text>
<text x="84.6" y="120.7">X6</text>
<text x="188.9" y="120.7">U52</text>
<text x="84.6" y="134.8">50MHz</text>
<text x="116.5" y="135.1">C103</text>
<text x="127.7" y="135.1">C491</text>
<text x="116.5" y="140.4">2.2uF</text>
<text x="127.7" y="140.4">0.1uF</text>
<text x="141" y="146">R324</text>
<text x="160.7" y="146">10K</text>
<text x="188.9" y="148.9">SL18860DC</text>
<text x="240.5" y="149.2">C109</text>
<text x="251.8" y="149.2">C492</text>
<text x="240.5" y="154.5">0.1uF</text>
<text x="251.8" y="154.5">10uF</text>
<text x="298.9" y="163">R242</text>
<text x="315.8" y="163">10.0K</text>
<text x="332.7" y="165.8">X5</text>
<text x="90.2" y="185.5">R157</text>
<text x="107.1" y="185.5">4.70K, 1%</text>
<text x="170" y="180.2">C147</text>
<text x="170" y="185.5">0.1uF</text>
<text x="178.5" y="180.2">C148</text>
<text x="178.5" y="185.5">10uF</text>
<text x="308.2" y="183">C265</text>
<text x="319.4" y="183">C319</text>
<text x="332.7" y="185.5">125.0MHz</text>
<text x="124.1" y="188.3">X3</text>
<text x="308.2" y="188.3">0.1uF</text>
<text x="319.4" y="188.3">10uF</text>
<text x="191.7" y="196.8">C154</text>
<text x="203" y="196.8">0.1uF</text>
<text x="191.7" y="202.4">C155</text>
<text x="205.8" y="202.4">0.1uF</text>
<text x="124.1" y="213.7">SI571</text>
<text x="166.4" y="219.4">R159</text>
<text x="166.4" y="216.5">R158</text>
<text x="180.5" y="219.4">4.99K</text>
<text x="180.5" y="216.5">4.99K</text>
<text x="190" y="225">R160</text>
<text x="203" y="225">C139</text>
<text x="203" y="230.6">1.0nF</text>
<text x="190.3" y="236.3">180K</text>
<text x="189.8" y="242.2">C140</text>
<text x="189.8" y="247.5">0.1uF</text>
</g>
<g font-size="2.5" fill="#f00">
<text x="107.7" y="27.6">CLOCK_SDA</text>
<text x="107.7" y="24.8">Si570_EN</text>
<text x="107.7" y="30.5">CLOCK_SCL</text>
<text x="55.3" y="40">15</text>
<text x="73" y="38.9">SI570_EN</text>
<text x="322.6" y="36.1">CLKINTOP_P</text>
<text x="322.6" y="38.9">CLKINTOP_N</text>
<text x="356.4" y="37.2">9</text>
<text x="356.4" y="40">9</text>
<text x="55.3" y="45.7">15</text>
<text x="73" y="44.6">CLOCK_SDA</text>
<text x="203.6" y="47.4">BUFFER_EN</text>
<text x="322.6" y="44.6">CLKINBOT_P</text>
<text x="322.6" y="47.4">CLKINBOT_N</text>
<text x="356.4" y="45.7">9</text>
<text x="55.3" y="51.3">15</text>
<text x="73" y="50.2">CLOCK_SCL</text>
<text x="212" y="50.2">GL</text>
<text x="265.6" y="53">REFCLK_QL1_CP</text>
<text x="316.9" y="53">REFCLK_QL1_P</text>
<text x="356.4" y="48.5">9</text>
<text x="212" y="55.8">PDn</text>
<text x="265.6" y="55.8">REFCLK_QL1_CN</text>
<text x="316.9" y="55.8">REFCLK_QL1_N</text>
<text x="356.4" y="54.1">7</text>
<text x="356.4" y="57">7</text>
<text x="192.3" y="64.3">100M_OSC_P</text>
<text x="265.6" y="64.3">REFCLK_QL3_CN</text>
<text x="265.6" y="61.5">REFCLK_QL3_CP</text>
<text x="316.9" y="61.5">REFCLK_QL3_P</text>
<text x="316.9" y="64.3">REFCLK_QL3_N</text>
<text x="356.4" y="62.6">7</text>
<text x="356.4" y="65.4">7</text>
<text x="192.3" y="67.1">100M_OSC_N</text>
<text x="322.6" y="69.9">CLKIN_R_P</text>
<text x="356.4" y="71.1">9</text>
<text x="124.7" y="72.7">CLKIN_SMA_P</text>
<text x="192.3" y="75.6">CLKIN_SMA_CN</text>
<text x="192.3" y="72.7">CLKIN_SMA_CP</text>
<text x="322.6" y="72.7">CLKIN_R_N</text>
<text x="356.4" y="73.9">9</text>
<text x="179.3" y="82.3">15,20</text>
<text x="199.9" y="81.2">CLK_SEL</text>
<text x="265.6" y="78.4">SMA_CLKOUT_P</text>
<text x="265.6" y="81.2">SMA_CLKOUT_N</text>
<text x="59.8" y="84">CLKIN_SMA_CP</text>
<text x="59.8" y="86.8">CLKIN_SMA_CN</text>
<text x="124.7" y="92.5">CLKIN_SMA_N</text>
<text x="223.9" y="126.3">CLKIN_50</text>
<text x="223.9" y="129.1">CLKIN_MAX_50</text>
<text x="260.5" y="127.4">9</text>
<text x="260.5" y="130.3">15</text>
<text x="139.9" y="135.9">15</text>
<text x="157.6" y="134.8">CLK50_EN</text>
<text x="292.1" y="169.7">15</text>
<text x="309.9" y="168.6">CLK125_EN</text>
<text x="370.5" y="168.6">CLK_125M_P</text>
<text x="398.7" y="169.7">9</text>
<text x="370.5" y="174.2">CLK_125M_N</text>
<text x="398.7" y="175.4">9</text>
<text x="92.8" y="191.2">SI571_EN</text>
<text x="72.2" y="192.3">15</text>
<text x="93.6" y="196.8">CLOCK_SDA</text>
<text x="161.3" y="196.8">REFCLK_QL2_CP</text>
<text x="214.3" y="196.8">REFCLK_QL2_P</text>
<text x="252.1" y="197.9">7</text>
<text x="93.6" y="202.4">CLOCK_SCL</text>
<text x="161.3" y="202.4">REFCLK_QL2_CN</text>
<text x="214.3" y="202.4">REFCLK_QL2_N</text>
<text x="252.1" y="203.6">7</text>
<text x="161.3" y="208.1">SI571_VCONTROL</text>
<text x="120.1" y="220.5">5</text>
<text x="120.1" y="217.7">5</text>
<text x="137.9" y="219.4">SDI_CLK148_DN</text>
<text x="137.9" y="216.5">SDI_CLK148_UP</text>
</g>
<g font-size="2.5" fill="#004080">
<text x="97.3" y="40.6">OE</text>
<text x="117.3" y="40.6">VCC</text>
<text x="227" y="40.6">VDD</text>
<text x="227" y="37.8">VDD</text>
<text x="238" y="40.6" transform="rotate(-90 238 40.6)">VDD</text>
<text x="240.9" y="40.6" transform="rotate(-90 240.9 40.6)">VDD</text>
<text x="243.7" y="40.6" transform="rotate(-90 243.7 40.6)">VDD</text>
<text x="246.5" y="40.6" transform="rotate(-90 246.5 40.6)">VDD</text>
<text x="250.4" y="40.6">Q1n</text>
<text x="250.4" y="37.8">Q1p</text>
<text x="97.3" y="46.3">SDA</text>
<text x="116.2" y="46.3">CLK+</text>
<text x="227" y="43.5">VDD</text>
<text x="250.4" y="46.3">Q2p</text>
<text x="97.3" y="51.9">SCL</text>
<text x="116.9" y="51.9">CLK-</text>
<text x="227" y="51.9">GL</text>
<text x="227" y="49.1">Gn</text>
<text x="250.4" y="49.1">Q2n</text>
<text x="97.3" y="57.6">GND</text>
<text x="119" y="57.6">NC</text>
<text x="227" y="57.6">PDn</text>
<text x="250.4" y="57.6">Q3n</text>
<text x="250.4" y="54.7">Q3p</text>
<text x="227" y="66">CLK1p</text>
<text x="250.4" y="66">Q4n</text>
<text x="250.4" y="63.2">Q4p</text>
<text x="227" y="68.8">CLK1n</text>
<text x="250.4" y="71.6">Q5p</text>
<text x="227" y="74.5">CLK2p</text>
<text x="227" y="77.3">CLK2n</text>
<text x="250.4" y="74.5">Q5n</text>
<text x="227" y="82.9">CLK_SEL</text>
<text x="240.9" y="83.2" transform="rotate(-90 240.9 83.2)">NC</text>
<text x="246.5" y="83.2" transform="rotate(-90 246.5 83.2)">GND</text>
<text x="250.4" y="80.1">Q6p</text>
<text x="250.4" y="82.9">Q6n</text>
<text x="86" y="125.2">EN</text>
<text x="94.7" y="125.2">VCC</text>
<text x="190.3" y="125.2">VDD</text>
<text x="86" y="130.9">GND</text>
<text x="94.7" y="130.9">OUT</text>
<text x="190.3" y="130.9">CLKIN</text>
<text x="201.1" y="128">CLKOUT1</text>
<text x="201.1" y="130.9">CLKOUT2</text>
<text x="190.3" y="136.5">OE1</text>
<text x="201.1" y="133.7">CLKOUT3</text>
<text x="190.3" y="139.3">OE2</text>
<text x="190.3" y="142.1">OE3</text>
<text x="202.3" y="139.3">OE_OSC</text>
<text x="207.2" y="144.9">GND</text>
<text x="334.1" y="170.3">EN</text>
<text x="354.1" y="170.3">OUT</text>
<text x="334.1" y="176">NC</text>
<text x="352.7" y="176">OUTn</text>
<text x="334.1" y="181.6">VCC</text>
<text x="353.8" y="181.6">GND</text>
<text x="125.5" y="192.9">OE</text>
<text x="145.5" y="192.9">VDD</text>
<text x="125.5" y="198.5">SDA</text>
<text x="144.4" y="198.5">CLK+</text>
<text x="125.5" y="209.8">GND</text>
<text x="125.5" y="204.2">SCL</text>
<text x="145.1" y="204.2">CLK-</text>
<text x="147.3" y="209.8">VC</text>
</g>
<g font-size="2">
<text x="29.3" y="2.1">8</text>
<text x="82.1" y="2.1">7</text>
<text x="135" y="2.1">6</text>
<text x="187.8" y="2.1">5</text>
<text x="240.7" y="2.1">4</text>
<text x="293.6" y="2.1">3</text>
<text x="346.4" y="2.1">2</text>
<text x="399.3" y="2.1">1</text>
<text x=".7" y="31.4">E</text>
<text x="426.5" y="31.4">E</text>
<text x=".7" y="85">D</text>
<text x="426.5" y="85">D</text>
<text x=".7" y="138.6">C</text>
<text x="426.5" y="138.6">C</text>
<text x=".7" y="192.1">B</text>
<text x="426.5" y="192.1">B</text>
<text x=".7" y="245.7">A</text>
<text x="426.5" y="245.7">A</text>
<text x="29.3" y="272.8">8</text>
<text x="82.1" y="272.8">7</text>
<text x="135" y="272.8">6</text>
<text x="187.8" y="272.8">5</text>
<text x="240.7" y="272.8">4</text>
<text x="293.6" y="272.8">3</text>
<text x="346.4" y="272.8">2</text>
<text x="399.3" y="272.8">1</text>
</g>
</svg>
